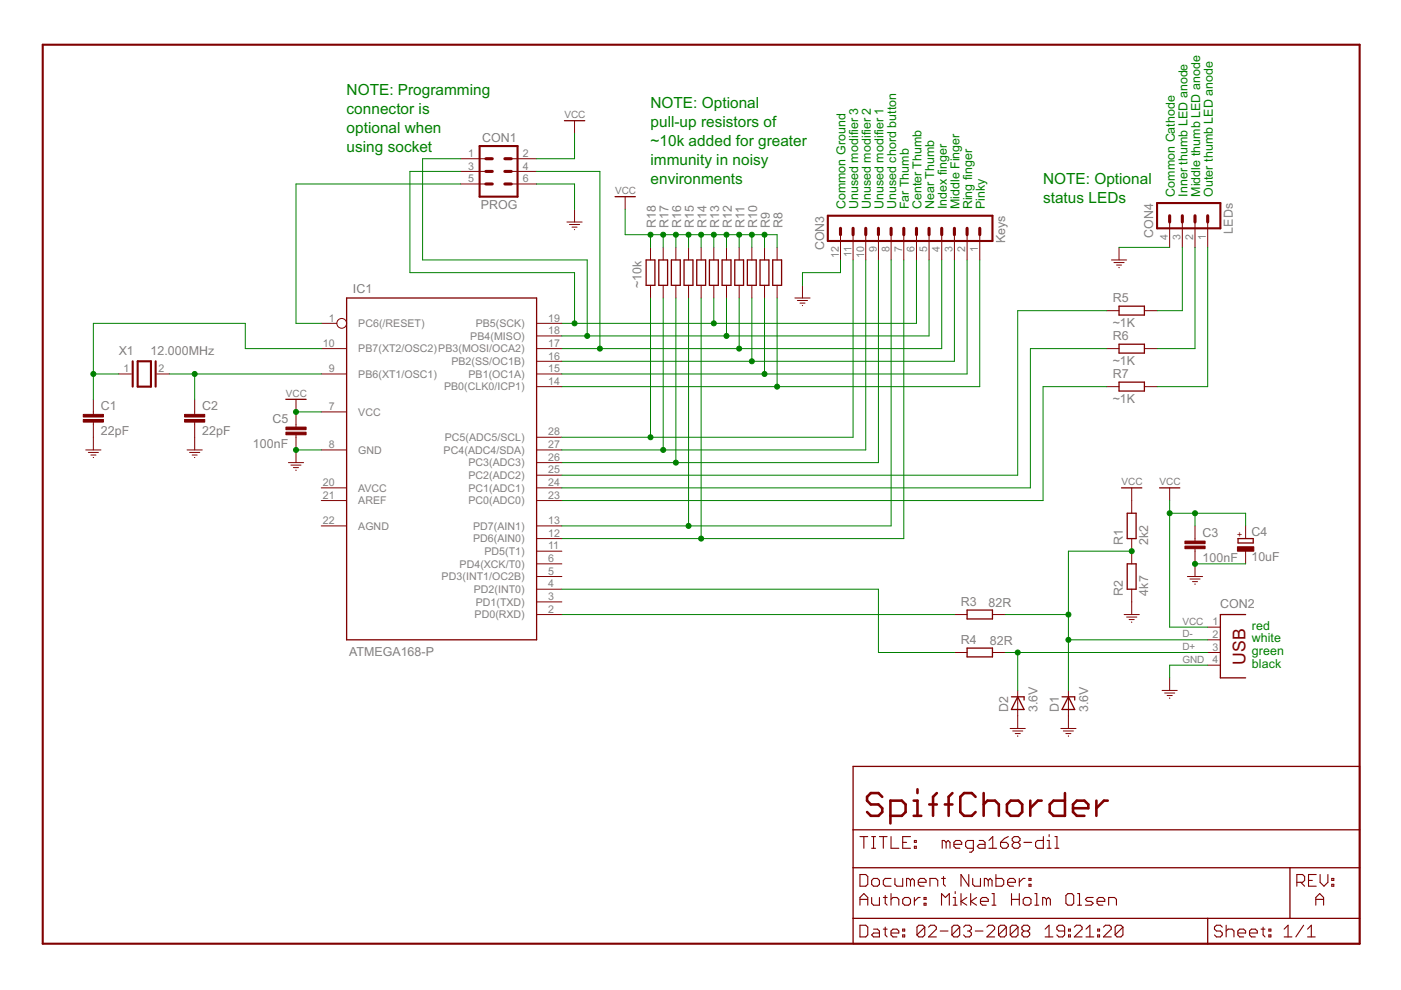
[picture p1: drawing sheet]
<svg xmlns="http://www.w3.org/2000/svg" width="297mm" height="210mm" viewBox="0 0 297 210" stroke-linecap="round" stroke-linejoin="round" font-family="sans-serif">
<g fill="#800000" stroke="#800000" stroke-width=".55">
<path d="M186.2 168.1l.8 .9z"/>
<path d="M184.6 168.1h1.6z"/>
<path d="M184.6 168.1l-.8 .9z"/>
<path d="M183.8 169v.8z"/>
<path d="M183.8 169.8l.8 .8z"/>
<path d="M184.6 170.6h1.6z"/>
<path d="M186.2 170.6l.8 .8z"/>
<path d="M187 171.4v.8z"/>
<path d="M187 172.2l-.8 .8z"/>
<path d="M184.6 173h1.6z"/>
<path d="M183.8 172.2l.8 .8z"/>
<path d="M188.8 169.8v4.8z"/>
<path d="M188.8 169.8h2.4z"/>
<path d="M191.2 169.8l.8 .8z"/>
<path d="M192 170.6v1.6z"/>
<path d="M192 172.2l-.8 .8z"/>
<path d="M188.8 173h2.4z"/>
<path d="M193.7 169.8h.8z"/>
<path d="M194.5 169.8v3.2z"/>
<path d="M193.7 173h1.6z"/>
<path d="M194.5 167.3v.8z"/>
<path d="M197.8 169v4z"/>
<path d="M197.8 169l.8-.9z"/>
<path d="M197 170.6h1.6z"/>
<path d="M201.1 169v4z"/>
<path d="M201.1 169l.8-.9z"/>
<path d="M200.3 170.6h1.6z"/>
<path d="M206 168.1l.8 .9z"/>
<path d="M204.4 168.1h1.6z"/>
<path d="M204.4 168.1l-.8 .9z"/>
<path d="M203.6 169v3.2z"/>
<path d="M203.6 172.2l.8 .8z"/>
<path d="M204.4 173h1.6z"/>
<path d="M206 173l.8-.8z"/>
<path d="M208.6 168.1v4.9z"/>
<path d="M208.6 170.6l.8-.8z"/>
<path d="M209.4 169.8h1.6z"/>
<path d="M211 169.8l.8 .8z"/>
<path d="M211.8 170.6v2.4z"/>
<path d="M214.3 173h1.6z"/>
<path d="M215.9 173l.8-.8z"/>
<path d="M216.7 170.6v1.6z"/>
<path d="M215.9 169.8l.8 .8z"/>
<path d="M214.3 169.8h1.6z"/>
<path d="M213.5 170.6l.8-.8z"/>
<path d="M213.5 170.6v1.6z"/>
<path d="M213.5 172.2l.8 .8z"/>
<path d="M218.4 169.8v3.2z"/>
<path d="M218.4 171.4l1.6-1.6z"/>
<path d="M220 169.8h.9z"/>
<path d="M225.8 168.1v4.9z"/>
<path d="M223.4 173h2.4z"/>
<path d="M222.6 172.2l.8 .8z"/>
<path d="M222.6 170.6v1.6z"/>
<path d="M222.6 170.6l.8-.8z"/>
<path d="M223.4 169.8h2.4z"/>
<path d="M228.3 173h1.6z"/>
<path d="M227.5 172.2l.8 .8z"/>
<path d="M227.5 170.6v1.6z"/>
<path d="M227.5 170.6l.8-.8z"/>
<path d="M228.3 169.8h1.6z"/>
<path d="M229.9 169.8l.8 .8z"/>
<path d="M230.7 170.6v.8z"/>
<path d="M227.5 171.4h3.2z"/>
<path d="M232.5 169.8v3.2z"/>
<path d="M232.5 171.4l1.6-1.6z"/>
<path d="M234.1 169.8h.8z"/>
</g>
<g fill="#800000" stroke="#800000" stroke-width=".23">
<path d="M182.3 190.3v1.6z"/>
<path d="M182.3 190.3l.9-.8z"/>
<path d="M183.2 189.5l.8 .8z"/>
<path d="M184 190.3v1.6z"/>
<path d="M182.3 190.7h1.7z"/>
<path d="M184.8 190.3v1.2z"/>
<path d="M184.8 191.5l.4 .4z"/>
<path d="M185.2 191.9h1.3z"/>
<path d="M186.5 190.3v1.6z"/>
<path d="M187.7 189.9v1.6z"/>
<path d="M187.7 191.5l.4 .4z"/>
<path d="M187.3 190.3h.8z"/>
<path d="M188.9 189.5v2.4z"/>
<path d="M188.9 190.7l.4-.4z"/>
<path d="M189.3 190.3h.9z"/>
<path d="M190.2 190.3l.4 .4z"/>
<path d="M190.6 190.7v1.2z"/>
<path d="M191.8 191.9h.8z"/>
<path d="M192.6 191.9l.4-.4z"/>
<path d="M193 190.7v.8z"/>
<path d="M192.6 190.3l.4 .4z"/>
<path d="M191.8 190.3h.8z"/>
<path d="M191.4 190.7l.4-.4z"/>
<path d="M191.4 190.7v.8z"/>
<path d="M191.4 191.5l.4 .4z"/>
<path d="M193.9 190.3v1.6z"/>
<path d="M193.9 191.1l.8-.8z"/>
<path d="M194.7 190.3h.4z"/>
<path d="M195.9 190.3h.4z"/>
<path d="M196.3 190.3v.4z"/>
<path d="M195.9 190.7h.4z"/>
<path d="M195.9 190.3v.4z"/>
<path d="M195.9 191.5h.4z"/>
<path d="M196.3 191.5v.4z"/>
<path d="M195.9 191.9h.4z"/>
<path d="M195.9 191.5v.4z"/>
<path d="M199.6 189.5v2.4z"/>
<path d="M199.6 189.5l.8 .8z"/>
<path d="M200.4 190.3l.9-.8z"/>
<path d="M201.3 189.5v2.4z"/>
<path d="M202.1 190.3h.4z"/>
<path d="M202.5 190.3v1.6z"/>
<path d="M202.1 191.9h.8z"/>
<path d="M202.5 189v.5z"/>
<path d="M203.8 189.5v2.4z"/>
<path d="M203.8 191.1l1.2 .8z"/>
<path d="M203.8 191.1l1.2-.8z"/>
<path d="M205.8 189.5v2.4z"/>
<path d="M205.8 191.1l1.3 .8z"/>
<path d="M205.8 191.1l1.3-.8z"/>
<path d="M208.3 191.9h.8z"/>
<path d="M207.9 191.5l.4 .4z"/>
<path d="M207.9 190.7v.8z"/>
<path d="M207.9 190.7l.4-.4z"/>
<path d="M208.3 190.3h.8z"/>
<path d="M209.1 190.3l.4 .4z"/>
<path d="M209.5 190.7v.4z"/>
<path d="M207.9 191.1h1.6z"/>
<path d="M210.3 189.5h.5z"/>
<path d="M210.8 189.5v2.4z"/>
<path d="M210.3 191.9h.9z"/>
<path d="M214.5 189.5v2.4z"/>
<path d="M214.5 190.7h1.6z"/>
<path d="M216.1 189.5v2.4z"/>
<path d="M217.3 191.9h.9z"/>
<path d="M218.2 191.9l.4-.4z"/>
<path d="M218.6 190.7v.8z"/>
<path d="M218.2 190.3l.4 .4z"/>
<path d="M217.3 190.3h.9z"/>
<path d="M217.3 190.3l-.4 .4z"/>
<path d="M216.9 190.7v.8z"/>
<path d="M216.9 191.5l.4 .4z"/>
<path d="M219.4 189.5h.4z"/>
<path d="M219.8 189.5v2.4z"/>
<path d="M219.4 191.9h.8z"/>
<path d="M221.1 190.3v1.6z"/>
<path d="M221.1 190.3h.4z"/>
<path d="M221.5 190.3l.4 .4z"/>
<path d="M221.9 190.7v1.2z"/>
<path d="M221.9 190.7l.4-.4z"/>
<path d="M222.3 190.3l.4 .4z"/>
<path d="M222.7 190.7v1.2z"/>
<path d="M226.4 189.5h.8z"/>
<path d="M226 189.9l.4-.4z"/>
<path d="M226 189.9v1.6z"/>
<path d="M226 191.5l.4 .4z"/>
<path d="M226.4 191.9h.8z"/>
<path d="M227.2 191.9l.4-.4z"/>
<path d="M227.6 189.9v1.6z"/>
<path d="M227.2 189.5l.4 .4z"/>
<path d="M228.5 189.5h.4z"/>
<path d="M228.9 189.5v2.4z"/>
<path d="M228.5 191.9h.8z"/>
<path d="M230.1 191.9h1.3z"/>
<path d="M231.4 191.9l.4-.4z"/>
<path d="M231.4 191.1l.4 .4z"/>
<path d="M230.5 191.1h.9z"/>
<path d="M230.1 190.7l.4 .4z"/>
<path d="M230.1 190.7l.4-.4z"/>
<path d="M230.5 190.3h1.3z"/>
<path d="M233 191.9h.8z"/>
<path d="M232.6 191.5l.4 .4z"/>
<path d="M232.6 190.7v.8z"/>
<path d="M233 190.3l-.4 .4z"/>
<path d="M233 190.3h.8z"/>
<path d="M233.8 190.3l.4 .4z"/>
<path d="M234.2 190.7v.4z"/>
<path d="M232.6 191.1h1.6z"/>
<path d="M235.1 190.3v1.6z"/>
<path d="M235.1 190.3h1.2z"/>
<path d="M236.3 190.3l.4 .4z"/>
<path d="M236.7 190.7v1.2z"/>
<path d="M279 190.3v1.6z"/>
<path d="M279 190.3l.8-.8z"/>
<path d="M279.8 189.5l.8 .8z"/>
<path d="M280.6 190.3v1.6z"/>
<path d="M279 190.7h1.6z"/>
<path d="M182.3 196.2v2.4z"/>
<path d="M182.3 198.6h1.3z"/>
<path d="M183.6 198.6l.4-.4z"/>
<path d="M184 196.6v1.6z"/>
<path d="M183.6 196.2l.4 .4z"/>
<path d="M182.3 196.2h1.3z"/>
<path d="M185.2 197h.8z"/>
<path d="M186 197l.5 .4z"/>
<path d="M186.5 197.4v1.2z"/>
<path d="M185.2 198.6h1.3z"/>
<path d="M184.8 198.2l.4 .4z"/>
<path d="M184.8 198.2l.4-.4z"/>
<path d="M185.2 197.8h1.3z"/>
<path d="M187.7 196.6v1.6z"/>
<path d="M187.7 198.2l.4 .4z"/>
<path d="M187.3 197h.8z"/>
<path d="M189.3 198.6h.9z"/>
<path d="M188.9 198.2l.4 .4z"/>
<path d="M188.9 197.4v.8z"/>
<path d="M188.9 197.4l.4-.4z"/>
<path d="M189.3 197h.9z"/>
<path d="M190.2 197l.4 .4z"/>
<path d="M190.6 197.4v.4z"/>
<path d="M188.9 197.8h1.7z"/>
<path d="M191.4 197h.4z"/>
<path d="M191.8 197v.4z"/>
<path d="M191.4 197.4h.4z"/>
<path d="M191.4 197v.4z"/>
<path d="M191.4 198.2h.4z"/>
<path d="M191.8 198.2v.4z"/>
<path d="M191.4 198.6h.4z"/>
<path d="M191.4 198.2v.4z"/>
<path d="M194.4 196.6v1.6z"/>
<path d="M194.4 196.6l.4-.4z"/>
<path d="M194.8 196.2h.8z"/>
<path d="M195.6 196.2l.5 .4z"/>
<path d="M196.1 196.6v1.6z"/>
<path d="M196.1 198.2l-.5 .4z"/>
<path d="M194.8 198.6h.8z"/>
<path d="M194.4 198.2l.4 .4z"/>
<path d="M194.4 198.2l1.7-1.6z"/>
<path d="M196.9 198.6h1.6z"/>
<path d="M196.9 198.6l1.6-1.6z"/>
<path d="M198.5 196.6v.4z"/>
<path d="M198.1 196.2l.4 .4z"/>
<path d="M197.3 196.2h.8z"/>
<path d="M196.9 196.6l.4-.4z"/>
<path d="M199.3 197.4h1.7z"/>
<path d="M201.8 196.6v1.6z"/>
<path d="M201.8 196.6l.4-.4z"/>
<path d="M202.2 196.2h.9z"/>
<path d="M203.1 196.2l.4 .4z"/>
<path d="M203.5 196.6v1.6z"/>
<path d="M203.5 198.2l-.4 .4z"/>
<path d="M202.2 198.6h.9z"/>
<path d="M201.8 198.2l.4 .4z"/>
<path d="M201.8 198.2l1.7-1.6z"/>
<path d="M204.7 196.2l-.4 .4z"/>
<path d="M204.7 196.2h.8z"/>
<path d="M205.5 196.2l.5 .4z"/>
<path d="M206 196.6v.4z"/>
<path d="M205.5 197.4l.5-.4z"/>
<path d="M205.1 197.4h.4z"/>
<path d="M205.5 197.4l.5 .4z"/>
<path d="M206 197.8v.4z"/>
<path d="M206 198.2l-.5 .4z"/>
<path d="M204.7 198.6h.8z"/>
<path d="M204.3 198.2l.4 .4z"/>
<path d="M206.8 197.4h1.6z"/>
<path d="M209.2 198.6h1.7z"/>
<path d="M209.2 198.6l1.7-1.6z"/>
<path d="M210.9 196.6v.4z"/>
<path d="M210.5 196.2l.4 .4z"/>
<path d="M209.7 196.2h.8z"/>
<path d="M209.2 196.6l.5-.4z"/>
<path d="M211.7 196.6v1.6z"/>
<path d="M211.7 196.6l.4-.4z"/>
<path d="M212.1 196.2h.9z"/>
<path d="M213 196.2l.4 .4z"/>
<path d="M213.4 196.6v1.6z"/>
<path d="M213.4 198.2l-.4 .4z"/>
<path d="M212.1 198.6h.9z"/>
<path d="M211.7 198.2l.4 .4z"/>
<path d="M211.7 198.2l1.7-1.6z"/>
<path d="M214.2 196.6v1.6z"/>
<path d="M214.6 196.2l-.4 .4z"/>
<path d="M214.6 196.2h.8z"/>
<path d="M215.4 196.2l.4 .4z"/>
<path d="M215.8 196.6v1.6z"/>
<path d="M215.8 198.2l-.4 .4z"/>
<path d="M214.6 198.6h.8z"/>
<path d="M214.2 198.2l.4 .4z"/>
<path d="M214.2 198.2l1.6-1.6z"/>
<path d="M216.7 196.6l.4-.4z"/>
<path d="M217.1 196.2h.8z"/>
<path d="M217.9 196.2l.4 .4z"/>
<path d="M218.3 196.6v.4z"/>
<path d="M217.9 197.4l.4-.4z"/>
<path d="M217.9 197.4l.4 .4z"/>
<path d="M218.3 197.8v.4z"/>
<path d="M218.3 198.2l-.4 .4z"/>
<path d="M217.1 198.6h.8z"/>
<path d="M216.7 198.2l.4 .4z"/>
<path d="M216.7 197.8v.4z"/>
<path d="M217.1 197.4l-.4 .4z"/>
<path d="M216.7 197l.4 .4z"/>
<path d="M216.7 196.6v.4z"/>
<path d="M217.1 197.4h.8z"/>
<path d="M221.6 197l.8-.8z"/>
<path d="M222.4 196.2v2.4z"/>
<path d="M221.6 198.6h1.6z"/>
<path d="M224.1 198.2l.4 .4z"/>
<path d="M224.5 198.6h.8z"/>
<path d="M225.7 198.2l-.4 .4z"/>
<path d="M225.7 196.6v1.6z"/>
<path d="M225.3 196.2l.4 .4z"/>
<path d="M224.5 196.2h.8z"/>
<path d="M224.1 196.6l.4-.4z"/>
<path d="M224.1 196.6v.4z"/>
<path d="M224.1 197l.4 .4z"/>
<path d="M224.5 197.4h1.2z"/>
<path d="M226.5 197h.4z"/>
<path d="M226.9 197v.4z"/>
<path d="M226.5 197.4h.4z"/>
<path d="M226.5 197v.4z"/>
<path d="M226.5 198.2h.4z"/>
<path d="M226.9 198.2v.4z"/>
<path d="M226.5 198.6h.4z"/>
<path d="M226.5 198.2v.4z"/>
<path d="M227.8 198.6h1.6z"/>
<path d="M227.8 198.6l1.6-1.6z"/>
<path d="M229.4 196.6v.4z"/>
<path d="M229 196.2l.4 .4z"/>
<path d="M228.2 196.2h.8z"/>
<path d="M227.8 196.6l.4-.4z"/>
<path d="M230.3 197l.8-.8z"/>
<path d="M231.1 196.2v2.4z"/>
<path d="M230.3 198.6h1.6z"/>
<path d="M232.7 197h.4z"/>
<path d="M233.1 197v.4z"/>
<path d="M232.7 197.4h.4z"/>
<path d="M232.7 197v.4z"/>
<path d="M232.7 198.2h.4z"/>
<path d="M233.1 198.2v.4z"/>
<path d="M232.7 198.6h.4z"/>
<path d="M232.7 198.2v.4z"/>
<path d="M234 198.6h1.6z"/>
<path d="M234 198.6l1.6-1.6z"/>
<path d="M235.6 196.6v.4z"/>
<path d="M235.2 196.2l.4 .4z"/>
<path d="M234.4 196.2h.8z"/>
<path d="M234 196.6l.4-.4z"/>
<path d="M236.4 196.6v1.6z"/>
<path d="M236.4 196.6l.4-.4z"/>
<path d="M236.8 196.2h.9z"/>
<path d="M237.7 196.2l.4 .4z"/>
<path d="M238.1 196.6v1.6z"/>
<path d="M238.1 198.2l-.4 .4z"/>
<path d="M236.8 198.6h.9z"/>
<path d="M236.4 198.2l.4 .4z"/>
<path d="M236.4 198.2l1.7-1.6z"/>
<path d="M258.7 196.2l.4 .4z"/>
<path d="M257.9 196.2h.8z"/>
<path d="M257.5 196.6l.4-.4z"/>
<path d="M257.5 196.6v.4z"/>
<path d="M257.5 197l.4 .4z"/>
<path d="M257.9 197.4h.8z"/>
<path d="M258.7 197.4l.4 .4z"/>
<path d="M259.1 197.8v.4z"/>
<path d="M259.1 198.2l-.4 .4z"/>
<path d="M257.9 198.6h.8z"/>
<path d="M257.5 198.2l.4 .4z"/>
<path d="M260 196.2v2.4z"/>
<path d="M260 197.4l.4-.4z"/>
<path d="M260.4 197h.8z"/>
<path d="M261.2 197l.4 .4z"/>
<path d="M261.6 197.4v1.2z"/>
<path d="M262.8 198.6h.9z"/>
<path d="M262.4 198.2l.4 .4z"/>
<path d="M262.4 197.4v.8z"/>
<path d="M262.4 197.4l.4-.4z"/>
<path d="M262.8 197h.9z"/>
<path d="M263.7 197l.4 .4z"/>
<path d="M264.1 197.4v.4z"/>
<path d="M262.4 197.8h1.7z"/>
<path d="M265.3 198.6h.8z"/>
<path d="M264.9 198.2l.4 .4z"/>
<path d="M264.9 197.4v.8z"/>
<path d="M264.9 197.4l.4-.4z"/>
<path d="M265.3 197h.8z"/>
<path d="M266.1 197l.5 .4z"/>
<path d="M266.6 197.4v.4z"/>
<path d="M264.9 197.8h1.7z"/>
<path d="M267.8 196.6v1.6z"/>
<path d="M267.8 198.2l.4 .4z"/>
<path d="M267.4 197h.8z"/>
<path d="M269 197h.5z"/>
<path d="M269.5 197v.4z"/>
<path d="M269 197.4h.5z"/>
<path d="M269 197v.4z"/>
<path d="M269 198.2h.5z"/>
<path d="M269.5 198.2v.4z"/>
<path d="M269 198.6h.5z"/>
<path d="M269 198.2v.4z"/>
<path d="M272.3 197l.8-.8z"/>
<path d="M273.1 196.2v2.4z"/>
<path d="M272.3 198.6h1.6z"/>
<path d="M276.4 196.2l-1.7 2.4z"/>
<path d="M278 196.2l-.8 .8z"/>
<path d="M278 196.2v2.4z"/>
<path d="M277.2 198.6h1.6z"/>
<path d="M275 185.4v2.5z"/>
<path d="M275 185.4h1.2z"/>
<path d="M276.2 185.4l.4 .4z"/>
<path d="M276.6 185.8v.9z"/>
<path d="M276.2 187.1l.4-.4z"/>
<path d="M275 187.1h1.2z"/>
<path d="M275.8 187.1l.8 .8z"/>
<path d="M277.4 185.4h1.7z"/>
<path d="M277.4 185.4v2.5z"/>
<path d="M277.4 187.9h1.7z"/>
<path d="M277.4 186.7h.8z"/>
<path d="M279.9 185.4v1.7z"/>
<path d="M279.9 187.1l.8 .8z"/>
<path d="M280.7 187.9l.8-.8z"/>
<path d="M281.5 185.4v1.7z"/>
<path d="M282.4 186.2h.4z"/>
<path d="M282.8 186.2v.5z"/>
<path d="M282.4 186.7h.4z"/>
<path d="M282.4 186.2v.5z"/>
<path d="M282.4 187.5h.4z"/>
<path d="M282.8 187.5v.4z"/>
<path d="M282.4 187.9h.4z"/>
<path d="M282.4 187.5v.4z"/>
<path d="M183.2 177.4v2.5z"/>
<path d="M182.3 177.4h1.7z"/>
<path d="M184.8 179.9h.8z"/>
<path d="M185.2 177.4v2.5z"/>
<path d="M184.8 177.4h.8z"/>
<path d="M187.3 177.4v2.5z"/>
<path d="M186.5 177.4h1.6z"/>
<path d="M188.9 177.4v2.5z"/>
<path d="M188.9 179.9h1.7z"/>
<path d="M191.4 177.4h1.6z"/>
<path d="M191.4 177.4v2.5z"/>
<path d="M191.4 179.9h1.6z"/>
<path d="M191.4 178.6h.8z"/>
<path d="M193.9 178.2h.4z"/>
<path d="M194.3 178.2v.4z"/>
<path d="M193.9 178.6h.4z"/>
<path d="M193.9 178.2v.4z"/>
<path d="M193.9 179.4h.4z"/>
<path d="M194.3 179.4v.5z"/>
<path d="M193.9 179.9h.4z"/>
<path d="M193.9 179.4v.5z"/>
<path d="M182.3 185.4v2.5z"/>
<path d="M182.3 187.9h1.3z"/>
<path d="M183.6 187.9l.4-.4z"/>
<path d="M184 185.8v1.7z"/>
<path d="M183.6 185.4l.4 .4z"/>
<path d="M182.3 185.4h1.3z"/>
<path d="M185.2 187.9h.8z"/>
<path d="M186 187.9l.5-.4z"/>
<path d="M186.5 186.7v.8z"/>
<path d="M186 186.2l.5 .5z"/>
<path d="M185.2 186.2h.8z"/>
<path d="M185.2 186.2l-.4 .5z"/>
<path d="M184.8 186.7v.8z"/>
<path d="M184.8 187.5l.4 .4z"/>
<path d="M187.7 186.2h1.2z"/>
<path d="M187.7 186.2l-.4 .5z"/>
<path d="M187.3 186.7v.8z"/>
<path d="M187.3 187.5l.4 .4z"/>
<path d="M187.7 187.9h1.2z"/>
<path d="M189.7 186.2v1.3z"/>
<path d="M189.7 187.5l.5 .4z"/>
<path d="M190.2 187.9h1.2z"/>
<path d="M191.4 186.2v1.7z"/>
<path d="M192.2 186.2v1.7z"/>
<path d="M192.2 186.2h.4z"/>
<path d="M192.6 186.2l.4 .5z"/>
<path d="M193 186.7v1.2z"/>
<path d="M193.4 186.2l-.4 .5z"/>
<path d="M193.4 186.2l.5 .5z"/>
<path d="M193.9 186.7v1.2z"/>
<path d="M195.1 187.9h.8z"/>
<path d="M194.7 187.5l.4 .4z"/>
<path d="M194.7 186.7v.8z"/>
<path d="M195.1 186.2l-.4 .5z"/>
<path d="M195.1 186.2h.8z"/>
<path d="M195.9 186.2l.4 .5z"/>
<path d="M196.3 186.7v.4z"/>
<path d="M194.7 187.1h1.6z"/>
<path d="M197.2 186.2v1.7z"/>
<path d="M197.2 186.2h1.2z"/>
<path d="M198.4 186.2l.4 .5z"/>
<path d="M198.8 186.7v1.2z"/>
<path d="M200 185.8v1.7z"/>
<path d="M200 187.5l.4 .4z"/>
<path d="M199.6 186.2h.8z"/>
<path d="M203.8 185.4v2.5z"/>
<path d="M203.8 185.4l1.6 2.5z"/>
<path d="M205.4 185.4v2.5z"/>
<path d="M206.2 186.2v1.3z"/>
<path d="M206.2 187.5l.4 .4z"/>
<path d="M206.6 187.9h1.3z"/>
<path d="M207.9 186.2v1.7z"/>
<path d="M208.7 186.2v1.7z"/>
<path d="M208.7 186.2h.4z"/>
<path d="M209.1 186.2l.4 .5z"/>
<path d="M209.5 186.7v1.2z"/>
<path d="M209.9 186.2l-.4 .5z"/>
<path d="M209.9 186.2l.4 .5z"/>
<path d="M210.3 186.7v1.2z"/>
<path d="M211.2 185.4v2.5z"/>
<path d="M211.2 187.9h1.2z"/>
<path d="M212.4 187.9l.4-.4z"/>
<path d="M212.8 186.7v.8z"/>
<path d="M212.4 186.2l.4 .5z"/>
<path d="M211.2 186.2h1.2z"/>
<path d="M214.1 187.9h.8z"/>
<path d="M213.6 187.5l.5 .4z"/>
<path d="M213.6 186.7v.8z"/>
<path d="M213.6 186.7l.5-.5z"/>
<path d="M214.1 186.2h.8z"/>
<path d="M214.9 186.2l.4 .5z"/>
<path d="M215.3 186.7v.4z"/>
<path d="M213.6 187.1h1.7z"/>
<path d="M216.1 186.2v1.7z"/>
<path d="M216.1 187.1l.8-.9z"/>
<path d="M216.9 186.2h.4z"/>
<path d="M218.2 186.2h.4z"/>
<path d="M218.6 186.2v.5z"/>
<path d="M218.2 186.7h.4z"/>
<path d="M218.2 186.2v.5z"/>
<path d="M218.2 187.5h.4z"/>
<path d="M218.6 187.5v.4z"/>
<path d="M218.2 187.9h.4z"/>
<path d="M218.2 187.5v.4z"/>
<path d="M199.8 178.2v1.7z"/>
<path d="M199.8 178.2h.4z"/>
<path d="M200.2 178.2l.4 .4z"/>
<path d="M200.6 178.6v1.3z"/>
<path d="M200.6 178.6l.4-.4z"/>
<path d="M201 178.2l.4 .4z"/>
<path d="M201.4 178.6v1.3z"/>
<path d="M202.7 179.9h.8z"/>
<path d="M202.2 179.4l.5 .5z"/>
<path d="M202.2 178.6v.8z"/>
<path d="M202.2 178.6l.5-.4z"/>
<path d="M202.7 178.2h.8z"/>
<path d="M203.5 178.2l.4 .4z"/>
<path d="M203.9 178.6v.4z"/>
<path d="M202.2 179h1.7z"/>
<path d="M205.5 180.7h.5z"/>
<path d="M206 180.7l.4-.4z"/>
<path d="M206.4 178.2v2.1z"/>
<path d="M205.1 178.2h1.3z"/>
<path d="M205.1 178.2l-.4 .4z"/>
<path d="M204.7 178.6v.8z"/>
<path d="M204.7 179.4l.4 .5z"/>
<path d="M205.1 179.9h1.3z"/>
<path d="M207.6 178.2h.8z"/>
<path d="M208.4 178.2l.5 .4z"/>
<path d="M208.9 178.6v1.3z"/>
<path d="M207.6 179.9h1.3z"/>
<path d="M207.2 179.4l.4 .5z"/>
<path d="M207.6 179l-.4 .4z"/>
<path d="M207.6 179h1.3z"/>
<path d="M210.5 177.4l-.8 .8z"/>
<path d="M210.5 177.4v2.5z"/>
<path d="M209.7 179.9h1.6z"/>
<path d="M213 177.8l.8-.4z"/>
<path d="M213 177.8l-.9 .8z"/>
<path d="M212.1 178.6v.8z"/>
<path d="M212.1 179.4l.5 .5z"/>
<path d="M212.6 179.9h.8z"/>
<path d="M213.8 179.4l-.4 .5z"/>
<path d="M213.8 179v.4z"/>
<path d="M213.4 178.6l.4 .4z"/>
<path d="M212.1 178.6h1.3z"/>
<path d="M214.6 177.8l.4-.4z"/>
<path d="M215 177.4h.8z"/>
<path d="M215.8 177.4l.5 .4z"/>
<path d="M216.3 177.8v.4z"/>
<path d="M215.8 178.6l.5-.4z"/>
<path d="M215.8 178.6l.5 .4z"/>
<path d="M216.3 179v.4z"/>
<path d="M216.3 179.4l-.5 .5z"/>
<path d="M215 179.9h.8z"/>
<path d="M214.6 179.4l.4 .5z"/>
<path d="M214.6 179v.4z"/>
<path d="M214.6 179l.4-.4z"/>
<path d="M214.6 178.2l.4 .4z"/>
<path d="M214.6 177.8v.4z"/>
<path d="M215 178.6h.8z"/>
<path d="M217.1 178.6h1.6z"/>
<path d="M221.2 177.4v2.5z"/>
<path d="M220 179.9h1.2z"/>
<path d="M219.6 179.4l.4 .5z"/>
<path d="M219.6 178.6v.8z"/>
<path d="M220 178.2l-.4 .4z"/>
<path d="M220 178.2h1.2z"/>
<path d="M222 178.2h.4z"/>
<path d="M222.4 178.2v1.7z"/>
<path d="M222 179.9h.8z"/>
<path d="M222.4 177v.4z"/>
<path d="M223.7 177.4h.4z"/>
<path d="M224.1 177.4v2.5z"/>
<path d="M223.7 179.9h.8z"/>
</g>
<g fill="#800000" stroke="#800000" stroke-width=".44">
<path d="M288.3 9.5v190.6z"/>
<path d="M9.1 9.5h279.2z"/>
<path d="M9.1 9.5v190.6z"/>
<path d="M9.1 200.1h279.2z"/>
<path d="M29.2 76.6h2.8z"/>
<path d="M32 76.6v5.4z"/>
<path d="M29.2 82h2.8z"/>
<path d="M29.2 76.6v5.4z"/>
<path d="M33 76.6v5.4z"/>
<path d="M28.1 76.6v5.4z"/>
<path d="M101.7 31h8z"/>
<path d="M109.7 31v10.7z"/>
<path d="M101.7 31v10.7z"/>
<path d="M101.7 41.7h8z"/>
<path d="M258.7 43.1v5.3z"/>
<path d="M245.3 43.1h13.4z"/>
<path d="M245.3 48.4h13.4z"/>
<path d="M245.3 43.1v5.3z"/>
<path d="M210.4 45.7v5.4z"/>
<path d="M175.5 45.7h34.9z"/>
<path d="M175.5 51.1h34.9z"/>
<path d="M175.5 45.7v5.4z"/>
</g>
<g fill="#800000" stroke="#800000" stroke-width=".28">
<path d="M180.9 200.1h75.2z"/>
<path d="M273.5 184h14.8z"/>
<path d="M180.9 194.7v5.4z"/>
<path d="M180.9 194.7h75.2z"/>
<path d="M180.9 184v10.7z"/>
<path d="M288.3 184v10.7z"/>
<path d="M256.1 194.7v5.4z"/>
<path d="M256.1 194.7h17.4z"/>
<path d="M256.1 200.1h32.2z"/>
<path d="M273.5 184v10.7z"/>
<path d="M180.9 184h92.6z"/>
<path d="M273.5 194.7h14.8z"/>
<path d="M288.3 194.7v5.4z"/>
<path d="M180.9 175.9v8.1z"/>
<path d="M180.9 162.5h107.4z"/>
<path d="M288.3 162.5v13.4z"/>
<path d="M180.9 175.9h107.4z"/>
<path d="M180.9 162.5v13.4z"/>
<path d="M288.3 175.9v8.1z"/>
<path d="M60.6 84.7h4.3z"/>
<path d="M119.7 25.6h4.3z"/>
<path d="M258.7 130.3v13.4z"/>
<path d="M258.7 143.7h5.4z"/>
<path d="M258.7 130.3h5.4z"/>
<path d="M245.9 103.4h4.2z"/>
<path d="M226.5 147.7l1.4 2.7z"/>
<path d="M226.5 147.7l-1.3 2.7z"/>
<path d="M225.2 147.7h1.3z"/>
<path d="M225.2 150.4h2.7z"/>
<path d="M226.5 147.7h1.4z"/>
<path d="M227.9 147.7v.7z"/>
<path d="M215.8 147.7l1.3 2.7z"/>
<path d="M215.8 147.7l-1.4 2.7z"/>
<path d="M214.4 147.7h1.4z"/>
<path d="M214.4 150.4h2.7z"/>
<path d="M215.8 147.7h1.3z"/>
<path d="M217.1 147.7v.7z"/>
<path d="M240.9 108.8v5.4z"/>
<path d="M239 108.8v5.4z"/>
<path d="M239 108.8h1.9z"/>
<path d="M239 114.2h1.9z"/>
<path d="M240.9 119.5v5.4z"/>
<path d="M239 119.5v5.4z"/>
<path d="M239 119.5h1.9z"/>
<path d="M239 124.9h1.9z"/>
<path d="M237.8 103.4h4.3z"/>
<path d="M205 131.2h5.4z"/>
<path d="M205 129.3h5.4z"/>
<path d="M210.4 129.3v1.9z"/>
<path d="M205 129.3v1.9z"/>
<path d="M205 139.3h5.4z"/>
<path d="M205 137.4h5.4z"/>
<path d="M210.4 137.4v1.9z"/>
<path d="M205 137.4v1.9z"/>
<path d="M262.5 115.1h3.2z"/>
<path d="M265.7 114.2v.9z"/>
<path d="M262.5 114.2v.9z"/>
<path d="M262.5 114.2h3.2z"/>
<path d="M237.3 66.8h5.3z"/>
<path d="M237.3 64.9h5.3z"/>
<path d="M242.6 64.9v1.9z"/>
<path d="M237.3 64.9v1.9z"/>
<path d="M237.3 74.9h5.3z"/>
<path d="M237.3 73h5.3z"/>
<path d="M242.6 73v1.9z"/>
<path d="M237.3 73v1.9z"/>
<path d="M237.3 82.9h5.3z"/>
<path d="M237.3 81h5.3z"/>
<path d="M242.6 81v1.9z"/>
<path d="M237.3 81v1.9z"/>
<path d="M165.7 55.1v5.4z"/>
<path d="M163.8 55.1v5.4z"/>
<path d="M163.8 55.1h1.9z"/>
<path d="M163.8 60.5h1.9z"/>
<path d="M163 55.1v5.4z"/>
<path d="M161.1 55.1v5.4z"/>
<path d="M161.1 55.1h1.9z"/>
<path d="M161.1 60.5h1.9z"/>
<path d="M160.3 55.1v5.4z"/>
<path d="M158.5 55.1v5.4z"/>
<path d="M158.5 55.1h1.8z"/>
<path d="M158.5 60.5h1.8z"/>
<path d="M157.6 55.1v5.4z"/>
<path d="M155.8 55.1v5.4z"/>
<path d="M155.8 55.1h1.8z"/>
<path d="M155.8 60.5h1.8z"/>
<path d="M155 55.1v5.4z"/>
<path d="M153.1 55.1v5.4z"/>
<path d="M153.1 55.1h1.9z"/>
<path d="M153.1 60.5h1.9z"/>
<path d="M152.3 55.1v5.4z"/>
<path d="M150.4 55.1v5.4z"/>
<path d="M150.4 55.1h1.9z"/>
<path d="M150.4 60.5h1.9z"/>
<path d="M149.6 55.1v5.4z"/>
<path d="M147.7 55.1v5.4z"/>
<path d="M147.7 55.1h1.9z"/>
<path d="M147.7 60.5h1.9z"/>
<path d="M130.4 41.7h4.3z"/>
<path d="M146.9 55.1v5.4z"/>
<path d="M145 55.1v5.4z"/>
<path d="M145 55.1h1.9z"/>
<path d="M145 60.5h1.9z"/>
<path d="M144.2 55.1v5.4z"/>
<path d="M142.3 55.1v5.4z"/>
<path d="M142.3 55.1h1.9z"/>
<path d="M142.3 60.5h1.9z"/>
<path d="M141.5 55.1v5.4z"/>
<path d="M139.7 55.1v5.4z"/>
<path d="M139.7 55.1h1.8z"/>
<path d="M139.7 60.5h1.8z"/>
<path d="M138.9 55.1v5.4z"/>
<path d="M137 55.1v5.4z"/>
<path d="M137 55.1h1.9z"/>
<path d="M137 60.5h1.9z"/>
<path d="M73.5 63.2h40.3z"/>
<path d="M113.8 63.2v72.5z"/>
<path d="M73.5 135.7h40.3z"/>
<path d="M73.5 63.2v72.5z"/>
</g>
<g fill="#800000" stroke="#800000" stroke-width=".21">
<path d="M33.2 79.3h2.7z"/>
<path d="M25.2 79.3h2.7z"/>
<path d="M19.8 84.7v2.6z"/>
<path d="M19.8 90v2.7z"/>
<path d="M19.8 87.3v.6z"/>
<path d="M19.8 89.5v.5z"/>
<path d="M41.3 84.7v2.6z"/>
<path d="M41.3 90v2.7z"/>
<path d="M41.3 87.3v.6z"/>
<path d="M41.3 89.5v.5z"/>
<path d="M19.8 92.7v2.7z"/>
<path d="M18.2 95.4h3.2z"/>
<path d="M18.7 95.9h2.2z"/>
<path d="M19.3 96.5h1z"/>
<path d="M41.3 92.7v2.7z"/>
<path d="M39.7 95.4h3.2z"/>
<path d="M40.2 95.9h2.2z"/>
<path d="M40.7 96.5h1.1z"/>
<path d="M62.8 95.4v2.7z"/>
<path d="M61.2 98.1h3.2z"/>
<path d="M61.7 98.6h2.1z"/>
<path d="M62.2 99.1h1.1z"/>
<path d="M62.8 84.7v2.6z"/>
<path d="M97.7 33.7h5.3z"/>
<path d="M97.7 36.3h5.3z"/>
<path d="M97.7 39h5.3z"/>
<path d="M108.4 33.7h5.4z"/>
<path d="M108.4 36.3h5.4z"/>
<path d="M108.4 39h5.4z"/>
<path d="M121.8 44.4v2.7z"/>
<path d="M120.2 47.1h3.2z"/>
<path d="M120.7 47.6h2.2z"/>
<path d="M121.3 48.2h1z"/>
<path d="M121.8 25.6v2.7z"/>
<path d="M256.1 133h2.6z"/>
<path d="M256.1 135.7h2.6z"/>
<path d="M256.1 138.3h2.6z"/>
<path d="M256.1 141h2.6z"/>
<path d="M248 103.4v2.7z"/>
<path d="M248 143.7v2.7z"/>
<path d="M246.4 146.4h3.2z"/>
<path d="M246.9 146.9h2.2z"/>
<path d="M247.5 147.5h1z"/>
<path d="M226.5 149.1v2.7z"/>
<path d="M226.5 146.4v2.7z"/>
<path d="M215.8 149.1v2.7z"/>
<path d="M215.8 146.4v2.7z"/>
<path d="M226.5 151.8v2.7z"/>
<path d="M224.9 154.5h3.2z"/>
<path d="M225.4 155h2.2z"/>
<path d="M226 155.5h1.1z"/>
<path d="M215.8 151.8v2.7z"/>
<path d="M214.2 154.5h3.2z"/>
<path d="M214.7 155h2.2z"/>
<path d="M215.2 155.5h1.1z"/>
<path d="M239.9 106.1v2.7z"/>
<path d="M239.9 114.2v2.7z"/>
<path d="M239.9 116.9v2.6z"/>
<path d="M239.9 124.9v2.7z"/>
<path d="M239.9 103.4v2.7z"/>
<path d="M239.9 127.6v2.7z"/>
<path d="M238.3 130.3h3.3z"/>
<path d="M238.9 130.8h2.1z"/>
<path d="M239.4 131.4h1.1z"/>
<path d="M210.4 130.3h2.7z"/>
<path d="M202.4 130.3h2.6z"/>
<path d="M210.4 138.3h2.7z"/>
<path d="M202.4 138.3h2.6z"/>
<path d="M253.4 111.5v2.7z"/>
<path d="M253.4 116.9v2.6z"/>
<path d="M253.4 114.2v.5z"/>
<path d="M253.4 116.3v.6z"/>
<path d="M253.4 119.5v2.7z"/>
<path d="M251.8 122.2h3.2z"/>
<path d="M252.3 122.8h2.1z"/>
<path d="M252.8 123.3h1.1z"/>
<path d="M264.1 116.9v2.6z"/>
<path d="M264.1 111.5v2.7z"/>
<path d="M62.8 87.3v2.7z"/>
<path d="M62.8 92.7v2.7z"/>
<path d="M62.8 90v.6z"/>
<path d="M62.8 92.2v.5z"/>
<path d="M256.1 47.1v5.4z"/>
<path d="M253.4 47.1v5.4z"/>
<path d="M250.7 47.1v5.4z"/>
<path d="M248 47.1v5.4z"/>
<path d="M170.1 60.5v2.7z"/>
<path d="M168.5 63.2h3.2z"/>
<path d="M169.1 63.7h2.1z"/>
<path d="M169.6 64.3h1.1z"/>
<path d="M242.6 65.9h2.7z"/>
<path d="M234.6 65.9h2.7z"/>
<path d="M242.6 73.9h2.7z"/>
<path d="M234.6 73.9h2.7z"/>
<path d="M242.6 82h2.7z"/>
<path d="M234.6 82h2.7z"/>
<path d="M237.3 52.5v2.6z"/>
<path d="M235.6 55.1h3.3z"/>
<path d="M236.2 55.7h2.1z"/>
<path d="M236.7 56.2h1.1z"/>
<path d="M164.8 52.5v2.6z"/>
<path d="M164.8 60.5v2.7z"/>
<path d="M162.1 52.5v2.6z"/>
<path d="M162.1 60.5v2.7z"/>
<path d="M159.4 52.5v2.6z"/>
<path d="M159.4 60.5v2.7z"/>
<path d="M156.7 52.5v2.6z"/>
<path d="M156.7 60.5v2.7z"/>
<path d="M154 52.5v2.6z"/>
<path d="M154 60.5v2.7z"/>
<path d="M151.3 52.5v2.6z"/>
<path d="M151.3 60.5v2.7z"/>
<path d="M148.7 52.5v2.6z"/>
<path d="M148.7 60.5v2.7z"/>
<path d="M132.5 41.7v2.7z"/>
<path d="M146 52.5v2.6z"/>
<path d="M146 60.5v2.7z"/>
<path d="M143.3 52.5v2.6z"/>
<path d="M143.3 60.5v2.7z"/>
<path d="M140.6 52.5v2.6z"/>
<path d="M140.6 60.5v2.7z"/>
<path d="M137.9 52.5v2.6z"/>
<path d="M137.9 60.5v2.7z"/>
<path d="M207.7 49.8v5.3z"/>
<path d="M205 49.8v5.3z"/>
<path d="M202.4 49.8v5.3z"/>
<path d="M199.7 49.8v5.3z"/>
<path d="M197 49.8v5.3z"/>
<path d="M194.3 49.8v5.3z"/>
<path d="M191.6 49.8v5.3z"/>
<path d="M188.9 49.8v5.3z"/>
<path d="M186.2 49.8v5.3z"/>
<path d="M183.6 49.8v5.3z"/>
<path d="M180.9 49.8v5.3z"/>
<path d="M178.2 49.8v5.3z"/>
<path d="M113.8 68.6h5.3z"/>
<path d="M68.1 73.9h5.4z"/>
<path d="M68.1 79.3h5.4z"/>
<path d="M68.1 95.4h5.4z"/>
<path d="M68.1 87.3h5.4z"/>
<path d="M68.1 111.5h5.4z"/>
<path d="M68.1 106.1h5.4z"/>
<path d="M68.1 103.4h5.4z"/>
<path d="M113.8 71.2h5.3z"/>
<path d="M113.8 73.9h5.3z"/>
<path d="M113.8 76.6h5.3z"/>
<path d="M113.8 79.3h5.3z"/>
<path d="M113.8 82h5.3z"/>
<path d="M113.8 111.5h5.3z"/>
<path d="M113.8 114.2h5.3z"/>
<path d="M113.8 116.9h5.3z"/>
<path d="M113.8 119.5h5.3z"/>
<path d="M113.8 122.2h5.3z"/>
<path d="M113.8 124.9h5.3z"/>
<path d="M113.8 127.6h5.3z"/>
<path d="M113.8 130.3h5.3z"/>
<path d="M113.8 92.7h5.3z"/>
<path d="M113.8 95.4h5.3z"/>
<path d="M113.8 98.1h5.3z"/>
<path d="M113.8 100.8h5.3z"/>
<path d="M113.8 103.4h5.3z"/>
<path d="M113.8 106.1h5.3z"/>
<path d="M68.1 68.6h3.3z"/>
</g>
<g fill="#800000" stroke="#800000" stroke-width=".21">
<path d="M17.7 88.9h4.2v.6h-4.2z"/>
<path d="M17.7 87.9h4.2v.5h-4.2z"/>
<path d="M39.1 88.9h4.3v.6h-4.3z"/>
<path d="M39.1 87.9h4.3v.5h-4.3z"/>
<path d="M251.2 115.8h4.3v.5h-4.3z"/>
<path d="M251.2 114.7h4.3v.6h-4.3z"/>
<path d="M262.4 115.9h3.4v1h-3.4z"/>
<path d="M60.6 91.6h4.3v.6h-4.3z"/>
<path d="M60.6 90.6h4.3v.5h-4.3z"/>
</g>
<g fill="#800000" stroke="#800000" stroke-width=".66">
<path d="M103 39h1.4z"/>
<path d="M103 36.3h1.4z"/>
<path d="M103 33.7h1.4z"/>
<path d="M107 39h1.4z"/>
<path d="M107 36.3h1.4z"/>
<path d="M107 33.7h1.4z"/>
<path d="M250.7 45.7v1.4z"/>
<path d="M253.4 45.7v1.4z"/>
<path d="M256.1 45.7v1.4z"/>
<path d="M248 45.7v1.4z"/>
<path d="M202.4 48.4v1.4z"/>
<path d="M205 48.4v1.4z"/>
<path d="M207.7 48.4v1.4z"/>
<path d="M197 48.4v1.4z"/>
<path d="M199.7 48.4v1.4z"/>
<path d="M188.9 48.4v1.4z"/>
<path d="M191.6 48.4v1.4z"/>
<path d="M194.3 48.4v1.4z"/>
<path d="M183.6 48.4v1.4z"/>
<path d="M186.2 48.4v1.4z"/>
<path d="M178.2 48.4v1.4z"/>
<path d="M180.9 48.4v1.4z"/>
</g>
<circle cx="72.5" cy="68.6" r="1.04" fill="none" stroke="#800000" stroke-width=".21"/>
<g fill="#008000" stroke="#008000" stroke-width=".21">
<path d="M19.8 79.3v5.4z"/>
<path d="M19.8 79.3h5.4z"/>
<path d="M19.8 68.6v10.7z"/>
<path d="M19.8 68.6h32.2z"/>
<path d="M52 68.6v5.3z"/>
<path d="M52 73.9h16.1z"/>
<path d="M113.8 39h8z"/>
<path d="M121.8 39v5.4z"/>
<path d="M248 141h8.1z"/>
<path d="M248 141v2.7z"/>
<path d="M253.4 119.5h10.7z"/>
<path d="M62.8 95.4h5.3z"/>
<path d="M237.3 52.5h10.7z"/>
<path d="M170.1 57.8v2.7z"/>
<path d="M170.1 57.8h8.1z"/>
<path d="M178.2 55.1v2.7z"/>
<path d="M113.8 33.7h8z"/>
<path d="M121.8 28.3v5.4z"/>
<path d="M62.8 87.3h5.3z"/>
<path d="M164.8 49.8v2.7z"/>
<path d="M162.1 49.8h2.7z"/>
<path d="M159.4 49.8h2.7z"/>
<path d="M156.7 49.8h2.7z"/>
<path d="M154 49.8h2.7z"/>
<path d="M151.3 49.8h2.7z"/>
<path d="M148.7 49.8h2.6z"/>
<path d="M146 49.8h2.7z"/>
<path d="M143.3 49.8h2.7z"/>
<path d="M140.6 49.8h2.7z"/>
<path d="M137.9 49.8h2.7z"/>
<path d="M132.5 49.8h5.4z"/>
<path d="M132.5 44.4v5.4z"/>
<path d="M148.7 49.8v2.7z"/>
<path d="M151.3 49.8v2.7z"/>
<path d="M154 49.8v2.7z"/>
<path d="M156.7 49.8v2.7z"/>
<path d="M159.4 49.8v2.7z"/>
<path d="M162.1 49.8v2.7z"/>
<path d="M146 49.8v2.7z"/>
<path d="M143.3 49.8v2.7z"/>
<path d="M140.6 49.8v2.7z"/>
<path d="M137.9 49.8v2.7z"/>
<path d="M248 133h8.1z"/>
<path d="M248 108.8v24.2z"/>
<path d="M248 106.1v2.7z"/>
<path d="M253.4 108.8v2.7z"/>
<path d="M248 108.8h5.4z"/>
<path d="M253.4 108.8h10.7z"/>
<path d="M264.1 108.8v2.7z"/>
<path d="M62.8 68.6h5.3z"/>
<path d="M62.8 39v29.6z"/>
<path d="M62.8 39h34.9z"/>
<path d="M226.5 135.7h29.6z"/>
<path d="M226.5 135.7v10.7z"/>
<path d="M226.5 130.3v5.4z"/>
<path d="M226.5 116.9v13.4z"/>
<path d="M226.5 116.9h13.4z"/>
<path d="M213.1 130.3h13.4z"/>
<path d="M215.8 138.3h40.3z"/>
<path d="M215.8 138.3v8.1z"/>
<path d="M213.1 138.3h2.7z"/>
<path d="M119.1 130.3h83.3z"/>
<path d="M119.1 124.9h67.1z"/>
<path d="M186.2 124.9v13.4z"/>
<path d="M186.2 138.3h16.2z"/>
<path d="M41.3 79.3v5.4z"/>
<path d="M35.9 79.3h5.4z"/>
<path d="M41.3 79.3h26.8z"/>
<path d="M119.1 114.2h29.6z"/>
<path d="M148.7 114.2h42.9z"/>
<path d="M191.6 55.1v59.1z"/>
<path d="M148.7 63.2v51z"/>
<path d="M121.8 57.8v10.8z"/>
<path d="M86.9 57.8h34.9z"/>
<path d="M86.9 36.3v21.5z"/>
<path d="M86.9 36.3h10.8z"/>
<path d="M119.1 68.6h2.7z"/>
<path d="M121.8 68.6h29.5z"/>
<path d="M151.3 68.6h43z"/>
<path d="M194.3 55.1v13.5z"/>
<path d="M151.3 63.2v5.4z"/>
<path d="M124.5 55.1v16.1z"/>
<path d="M89.6 55.1h34.9z"/>
<path d="M89.6 33.7v21.4z"/>
<path d="M89.6 33.7h8.1z"/>
<path d="M119.1 71.2h5.4z"/>
<path d="M124.5 71.2h29.5z"/>
<path d="M154 71.2h43z"/>
<path d="M197 55.1v16.1z"/>
<path d="M154 63.2v8z"/>
<path d="M119.1 76.6h40.3z"/>
<path d="M159.4 76.6h43z"/>
<path d="M202.4 55.1v21.5z"/>
<path d="M159.4 63.2v13.4z"/>
<path d="M127.2 36.3v37.6z"/>
<path d="M113.8 36.3h13.4z"/>
<path d="M119.1 73.9h8.1z"/>
<path d="M127.2 73.9h29.5z"/>
<path d="M156.7 73.9h43z"/>
<path d="M199.7 55.1v18.8z"/>
<path d="M156.7 63.2v10.7z"/>
<path d="M119.1 79.3h43z"/>
<path d="M162.1 79.3h42.9z"/>
<path d="M205 55.1v24.2z"/>
<path d="M162.1 63.2v16.1z"/>
<path d="M119.1 82h45.7z"/>
<path d="M164.8 82h42.9z"/>
<path d="M207.7 55.1v26.9z"/>
<path d="M164.8 63.2v18.8z"/>
<path d="M245.3 65.9h5.4z"/>
<path d="M250.7 52.5v13.4z"/>
<path d="M245.3 73.9h8.1z"/>
<path d="M253.4 52.5v21.4z"/>
<path d="M245.3 82h10.8z"/>
<path d="M256.1 52.5v29.5z"/>
<path d="M119.1 106.1h102z"/>
<path d="M221.1 82v24.1z"/>
<path d="M221.1 82h13.5z"/>
<path d="M218.5 73.9h16.1z"/>
<path d="M218.5 73.9v29.5z"/>
<path d="M119.1 103.4h99.4z"/>
<path d="M119.1 100.8h96.7z"/>
<path d="M215.8 65.9v34.9z"/>
<path d="M215.8 65.9h18.8z"/>
<path d="M119.1 111.5h26.9z"/>
<path d="M146 111.5h42.9z"/>
<path d="M146 63.2v48.3z"/>
<path d="M188.9 55.1v56.4z"/>
<path d="M119.1 98.1h24.2z"/>
<path d="M143.3 98.1h42.9z"/>
<path d="M143.3 63.2v34.9z"/>
<path d="M186.2 55.1v43z"/>
<path d="M119.1 95.4h21.5z"/>
<path d="M140.6 95.4h43z"/>
<path d="M140.6 63.2v32.2z"/>
<path d="M183.6 55.1v40.3z"/>
<path d="M119.1 92.7h18.8z"/>
<path d="M137.9 92.7h43z"/>
<path d="M137.9 63.2v29.5z"/>
<path d="M180.9 55.1v37.6z"/>
<circle cx="19.8" cy="79.3" r=".53"/>
<circle cx="253.4" cy="119.5" r=".53"/>
<circle cx="62.8" cy="95.4" r=".53"/>
<circle cx="62.8" cy="87.3" r=".53"/>
<circle cx="148.7" cy="49.8" r=".53"/>
<circle cx="151.3" cy="49.8" r=".53"/>
<circle cx="154" cy="49.8" r=".53"/>
<circle cx="156.7" cy="49.8" r=".53"/>
<circle cx="159.4" cy="49.8" r=".53"/>
<circle cx="162.1" cy="49.8" r=".53"/>
<circle cx="146" cy="49.8" r=".53"/>
<circle cx="143.3" cy="49.8" r=".53"/>
<circle cx="140.6" cy="49.8" r=".53"/>
<circle cx="137.9" cy="49.8" r=".53"/>
<circle cx="248" cy="108.8" r=".53"/>
<circle cx="253.4" cy="108.8" r=".53"/>
<circle cx="226.5" cy="135.7" r=".53"/>
<circle cx="239.9" cy="116.9" r=".53"/>
<circle cx="226.5" cy="130.3" r=".53"/>
<circle cx="215.8" cy="138.3" r=".53"/>
<circle cx="41.3" cy="79.3" r=".53"/>
<circle cx="148.7" cy="114.2" r=".53"/>
<circle cx="121.8" cy="68.6" r=".53"/>
<circle cx="151.3" cy="68.6" r=".53"/>
<circle cx="124.5" cy="71.2" r=".53"/>
<circle cx="154" cy="71.2" r=".53"/>
<circle cx="159.4" cy="76.6" r=".53"/>
<circle cx="127.2" cy="73.9" r=".53"/>
<circle cx="156.7" cy="73.9" r=".53"/>
<circle cx="162.1" cy="79.3" r=".53"/>
<circle cx="164.8" cy="82" r=".53"/>
<circle cx="146" cy="111.5" r=".53"/>
<circle cx="143.3" cy="98.1" r=".53"/>
<circle cx="140.6" cy="95.4" r=".53"/>
<circle cx="137.9" cy="92.7" r=".53"/>
</g>
<text font-size="4.2" fill="#800000" x="264.1" y="141" transform="rotate(-90 264.1 141)">USB</text>
<g font-size="3.6" fill="#008000">
<text x="73.5" y="20.2">NOTE: Programming</text>
<text x="137.9" y="22.9">NOTE: Optional</text>
<text x="73.5" y="24.3">connector is</text>
<text x="73.5" y="28.3">optional when</text>
<text x="137.9" y="26.9">pull-up resistors of</text>
<text x="73.5" y="32.3">using socket</text>
<text x="137.9" y="31">~10k added for greater</text>
<text x="137.9" y="35">immunity in noisy</text>
<text x="137.9" y="39">environments</text>
<text x="221.1" y="39">NOTE: Optional</text>
<text x="221.1" y="43">status LEDs</text>
</g>
<g font-size="2.9" fill="#808080">
<text x="102.2" y="30.2">CON1</text>
<text x="102" y="44.4">PROG</text>
<text x="139" y="48.4" transform="rotate(-90 139 48.4)">R18</text>
<text x="141.7" y="48.4" transform="rotate(-90 141.7 48.4)">R17</text>
<text x="144.4" y="48.4" transform="rotate(-90 144.4 48.4)">R16</text>
<text x="147.1" y="48.4" transform="rotate(-90 147.1 48.4)">R15</text>
<text x="149.8" y="48.4" transform="rotate(-90 149.8 48.4)">R14</text>
<text x="152.4" y="48.4" transform="rotate(-90 152.4 48.4)">R13</text>
<text x="155.1" y="48.4" transform="rotate(-90 155.1 48.4)">R12</text>
<text x="157.8" y="48.4" transform="rotate(-90 157.8 48.4)">R11</text>
<text x="160.5" y="48.4" transform="rotate(-90 160.5 48.4)">R10</text>
<text x="163.2" y="48.4" transform="rotate(-90 163.2 48.4)">R9</text>
<text x="165.9" y="48.4" transform="rotate(-90 165.9 48.4)">R8</text>
<text x="174.7" y="53.1" transform="rotate(-90 174.7 53.1)">CON3</text>
<text x="213.1" y="51.6" transform="rotate(-90 213.1 51.6)">Keys</text>
<text x="244.5" y="50.4" transform="rotate(-90 244.5 50.4)">CON4</text>
<text x="261.4" y="49.5" transform="rotate(-90 261.4 49.5)">LEDs</text>
<text x="74.8" y="62.1">IC1</text>
<text x="136" y="61" transform="rotate(-90 136 61)">~10k</text>
<text x="235.9" y="64">R5</text>
<text x="235.9" y="69.4">~1K</text>
<text x="25.2" y="75.3">X1</text>
<text x="31.9" y="75.3">12.000MHz</text>
<text x="235.9" y="77.4">~1K</text>
<text x="235.9" y="72.1">R6</text>
<text x="235.9" y="80.1">R7</text>
<text x="21.4" y="86.9">C1</text>
<text x="42.9" y="86.9">C2</text>
<text x="57.8" y="89.6">C5</text>
<text x="235.9" y="85.5">~1K</text>
<text x="21.4" y="92.3">22pF</text>
<text x="42.9" y="92.3">22pF</text>
<text x="53.6" y="95">100nF</text>
<text x="255" y="113.8">C3</text>
<text x="265.3" y="113.7">C4</text>
<text x="238.1" y="115.5" transform="rotate(-90 238.1 115.5)">R1</text>
<text x="243.4" y="115.5" transform="rotate(-90 243.4 115.5)">2k2</text>
<text x="255" y="119.2">100nF</text>
<text x="265.3" y="119">10uF</text>
<text x="203.7" y="128.4">R3</text>
<text x="209.6" y="128.7">82R</text>
<text x="238.1" y="126.3" transform="rotate(-90 238.1 126.3)">R2</text>
<text x="243.4" y="126.3" transform="rotate(-90 243.4 126.3)">4k7</text>
<text x="258.7" y="128.9">CON2</text>
<text x="203.7" y="136.5">R4</text>
<text x="209.9" y="136.7">82R</text>
<text x="74" y="139.2">ATMEGA168-P</text>
<text x="213.8" y="151" transform="rotate(-90 213.8 151)">D2</text>
<text x="219.9" y="151" transform="rotate(-90 219.9 151)">3.6V</text>
<text x="224.5" y="151" transform="rotate(-90 224.5 151)">D1</text>
<text x="230.7" y="151" transform="rotate(-90 230.7 151)">3.6V</text>
</g>
<g font-size="2.9" fill="#008000">
<text x="249.1" y="41.7" transform="rotate(-90 249.1 41.7)">Common Cathode</text>
<text x="251.8" y="41.7" transform="rotate(-90 251.8 41.7)">Inner thumb LED anode</text>
<text x="254.4" y="41.7" transform="rotate(-90 254.4 41.7)">Middle thumb LED anode</text>
<text x="257.1" y="41.7" transform="rotate(-90 257.1 41.7)">Outer thumb LED anode</text>
<text x="179.3" y="44.4" transform="rotate(-90 179.3 44.4)">Common Ground</text>
<text x="182" y="44.4" transform="rotate(-90 182 44.4)">Unused modifier 3</text>
<text x="184.6" y="44.4" transform="rotate(-90 184.6 44.4)">Unused modifier 2</text>
<text x="187.3" y="44.4" transform="rotate(-90 187.3 44.4)">Unused modifier 1</text>
<text x="190" y="44.4" transform="rotate(-90 190 44.4)">Unused chord button</text>
<text x="192.7" y="44.4" transform="rotate(-90 192.7 44.4)">Far Thumb</text>
<text x="195.4" y="44.4" transform="rotate(-90 195.4 44.4)">Center Thumb</text>
<text x="198.1" y="44.4" transform="rotate(-90 198.1 44.4)">Near Thumb</text>
<text x="200.7" y="44.4" transform="rotate(-90 200.7 44.4)">Index finger</text>
<text x="203.4" y="44.4" transform="rotate(-90 203.4 44.4)">Middle Finger</text>
<text x="206.1" y="44.4" transform="rotate(-90 206.1 44.4)">Ring finger</text>
<text x="208.8" y="44.4" transform="rotate(-90 208.8 44.4)">Pinky</text>
<text x="265.4" y="136.2">white</text>
<text x="265.4" y="133.5">red</text>
<text x="265.4" y="138.9">green</text>
<text x="265.4" y="141.6">black</text>
</g>
<g font-size="2.5" fill="#808080">
<text x="99.3" y="33.3">1</text>
<text x="99.3" y="36">3</text>
<text x="110.9" y="33.3">2</text>
<text x="110.9" y="36">4</text>
<text x="99.3" y="38.6">5</text>
<text x="110.9" y="38.6">6</text>
<text x="185.9" y="53.5" transform="rotate(-90 185.9 53.5)">9</text>
<text x="188.6" y="53.5" transform="rotate(-90 188.6 53.5)">8</text>
<text x="191.2" y="53.5" transform="rotate(-90 191.2 53.5)">7</text>
<text x="193.9" y="53.5" transform="rotate(-90 193.9 53.5)">6</text>
<text x="196.6" y="53.5" transform="rotate(-90 196.6 53.5)">5</text>
<text x="199.3" y="53.5" transform="rotate(-90 199.3 53.5)">4</text>
<text x="202" y="53.5" transform="rotate(-90 202 53.5)">3</text>
<text x="204.7" y="53.5" transform="rotate(-90 204.7 53.5)">2</text>
<text x="207.3" y="53.5" transform="rotate(-90 207.3 53.5)">1</text>
<text x="247.6" y="50.8" transform="rotate(-90 247.6 50.8)">4</text>
<text x="250.3" y="50.8" transform="rotate(-90 250.3 50.8)">3</text>
<text x="253" y="50.8" transform="rotate(-90 253 50.8)">2</text>
<text x="255.7" y="50.8" transform="rotate(-90 255.7 50.8)">1</text>
<text x="177.8" y="54.8" transform="rotate(-90 177.8 54.8)">12</text>
<text x="180.5" y="54.6" transform="rotate(-90 180.5 54.6)">11</text>
<text x="183.2" y="54.8" transform="rotate(-90 183.2 54.8)">10</text>
<text x="69.8" y="68.2">1</text>
<text x="76" y="69.4">PC6(/RESET)</text>
<text x="100.9" y="69.4">PB5(SCK)</text>
<text x="116.2" y="68.2">19</text>
<text x="116.2" y="70.9">18</text>
<text x="68.5" y="73.5">10</text>
<text x="76" y="74.7">PB7(XT2/OSC2)PB3(MOSI/OCA2)</text>
<text x="95.7" y="77.4">PB2(SS/OC1B)</text>
<text x="99.7" y="72">PB4(MISO)</text>
<text x="116.2" y="73.5">17</text>
<text x="116.2" y="76.2">16</text>
<text x="26.2" y="78.9">1</text>
<text x="33.6" y="78.9">2</text>
<text x="69.8" y="78.9">9</text>
<text x="76" y="80.1">PB6(XT1/OSC1)</text>
<text x="94.1" y="82.8">PB0(CLK0/ICP1)</text>
<text x="99.3" y="80.1">PB1(OC1A)</text>
<text x="116.2" y="78.9">15</text>
<text x="116.2" y="81.6">14</text>
<text x="69.8" y="87">7</text>
<text x="76" y="88.1">VCC</text>
<text x="69.8" y="95">8</text>
<text x="94.3" y="93.5">PC5(ADC5/SCL)</text>
<text x="116.2" y="92.3">28</text>
<text x="116.2" y="95">27</text>
<text x="76" y="96.2">GND</text>
<text x="94.1" y="96.2">PC4(ADC4/SDA)</text>
<text x="99.3" y="98.9">PC3(ADC3)</text>
<text x="99.3" y="101.6">PC2(ADC2)</text>
<text x="116.2" y="97.7">26</text>
<text x="116.2" y="100.4">25</text>
<text x="68.5" y="105.8">21</text>
<text x="68.5" y="103.1">20</text>
<text x="76" y="106.9">AREF</text>
<text x="76" y="104.3">AVCC</text>
<text x="99.3" y="104.3">PC1(ADC1)</text>
<text x="99.3" y="106.9">PC0(ADC0)</text>
<text x="116.2" y="103.1">24</text>
<text x="116.2" y="105.8">23</text>
<text x="68.5" y="111.1">22</text>
<text x="76" y="112.3">AGND</text>
<text x="100.3" y="112.3">PD7(AIN1)</text>
<text x="116.2" y="111.1">13</text>
<text x="116.2" y="113.8">12</text>
<text x="100.3" y="115">PD6(AIN0)</text>
<text x="102.7" y="117.7">PD5(T1)</text>
<text x="116.2" y="116.5">11</text>
<text x="116.2" y="119.2">6</text>
<text x="93.6" y="123">PD3(INT1/OC2B)</text>
<text x="97.4" y="120.4">PD4(XCK/T0)</text>
<text x="100.4" y="125.7">PD2(INT0)</text>
<text x="116.2" y="121.9">5</text>
<text x="116.2" y="124.5">4</text>
<text x="100.6" y="131.1">PD0(RXD)</text>
<text x="100.9" y="128.4">PD1(TXD)</text>
<text x="116.2" y="127.2">3</text>
<text x="116.2" y="129.9">2</text>
<text x="257.1" y="132.6">1</text>
<text x="257.1" y="135.3">2</text>
<text x="257.1" y="138">3</text>
</g>
<g font-size="2.4" fill="#808080">
<text x="119.7" y="25.1">VCC</text>
<text x="130.4" y="41.2">VCC</text>
<text x="60.6" y="84.1">VCC</text>
<text x="237.8" y="102.9">VCC</text>
<text x="245.8" y="102.9">VCC</text>
<text x="250.7" y="132.4">VCC</text>
<text x="250.7" y="135.1">D-</text>
<text x="250.7" y="137.8">D+</text>
<text x="250.7" y="140.5">GND 4</text>
</g>
<text font-size="2.1" fill="#800000" x="263.5" y="113.8" transform="rotate(-90 263.5 113.8)">+</text>
</svg>
